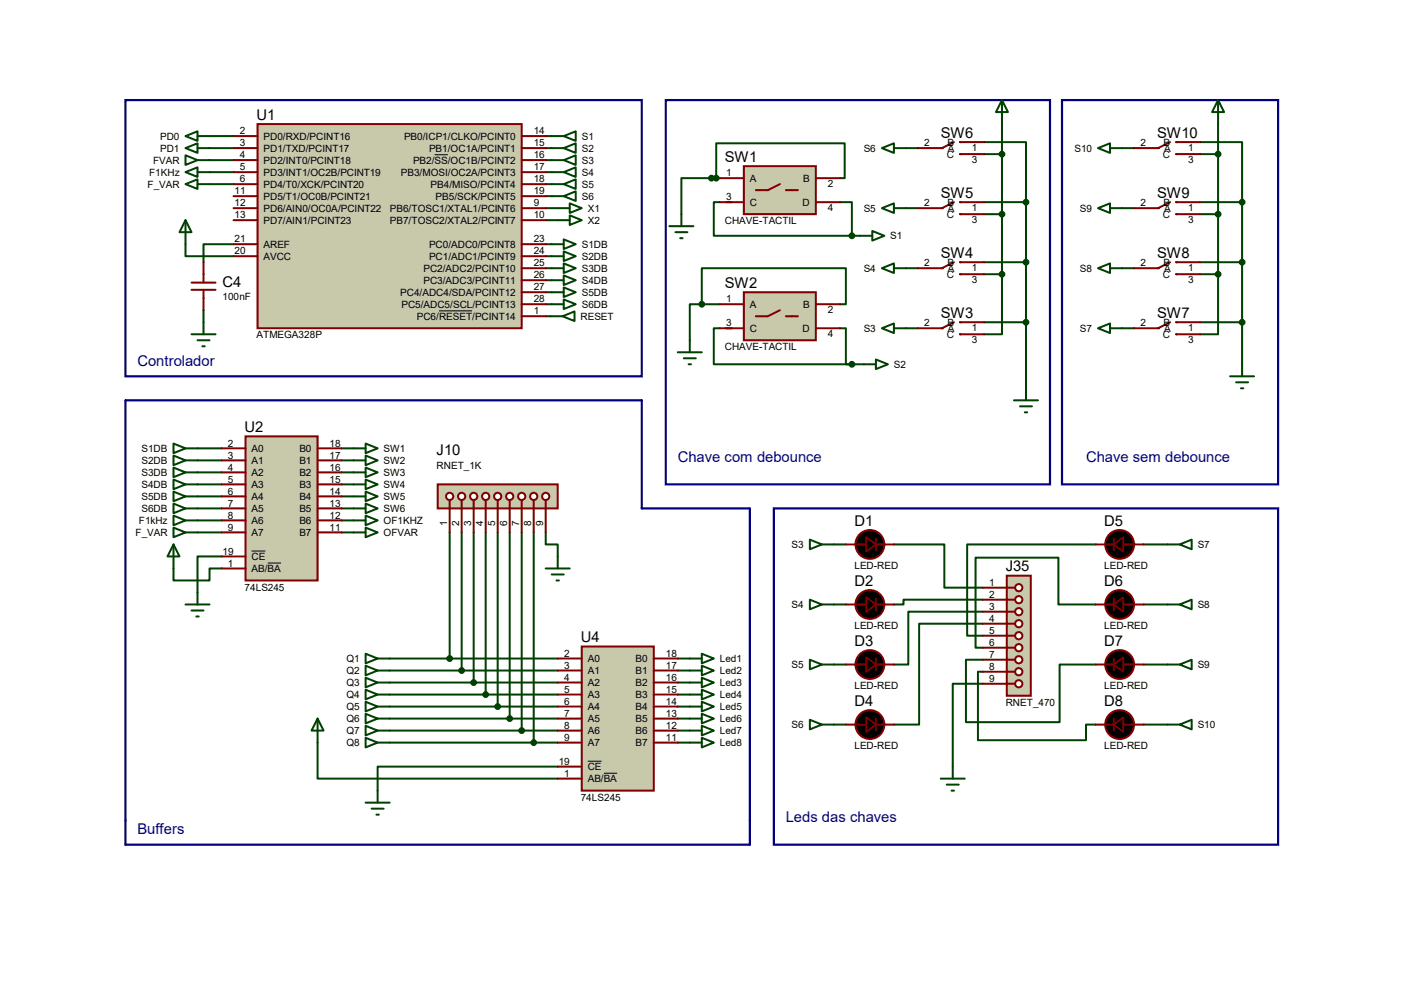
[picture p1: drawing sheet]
<svg xmlns="http://www.w3.org/2000/svg" width="297mm" height="210mm" viewBox="0 0 297 210" stroke-linecap="round" stroke-linejoin="round" font-family="sans-serif">
<g fill="none" stroke="#004000" stroke-width=".42">
<path d="M44.3 28.8h5.1M44.3 31.3h5.1M44.3 33.9h5.1M44.3 36.4h5.1M44.3 38.9h5.1M115.4 28.8h1.3M115.4 31.3h1.3M115.4 33.9h1.3M115.4 36.4h1.3M115.4 38.9h1.3M151.5 37.7v-7.4h27.2v7.4h-1M152.3 37.7h-8.2v10.1"/>
<path d="M186.6 31.3l2.5-1v2zM189.1 31.3h5.1M208.2 30.1h8.8v12.7M208.2 32.6h3.8M212 21.2l1.2 2.5h-2.5zM212 21.2v36.8M232.3 31.3l2.5-1v2zM234.8 31.3h5.1M253.9 30.1h8.9v12.7M253.9 32.6h3.8M257.7 21.2l1.3 2.5h-2.6zM257.7 21.2v36.8"/>
<path d="M39.2 51.6v2.6h10.2M49.4 51.6h-6.3v3.9M115.4 41.5h1.3M115.4 51.6h1.3M115.4 54.2h1.3M115.4 56.7h1.3M115.4 59.3h1.3M115.4 44h2.6M115.4 46.6h2.6M141.6 47.8h5.1M142.9 49.1h2.5M143.9 50.4h.5"/>
<path d="M152.3 42.8h-1.3v7.1h29.2M177.7 42.8h2.5v7.1M180.2 49.9h4.3M184.5 48.9l2.6 1-2.6 1zM186.6 44l2.5-1v2zM186.6 56.7l2.5-1v2zM189.1 56.7h5.1M189.1 44h5.1M208.2 42.8h8.8M208.2 55.5h8.8M208.2 45.3h3.8M208.2 58h3.8"/>
<path d="M212 58v12.7h-3.8M217 42.8v41.9M232.3 56.7l2.5-1v2zM232.3 44l2.5-1v2zM234.8 56.7h5.1M234.8 44h5.1M253.9 42.8h8.9M253.9 55.5h8.9M253.9 45.3h3.8M253.9 58h3.8M257.7 58v12.7h-3.8M262.8 42.8v36.8"/>
<path d="M43.1 65.6v2.6M115.4 61.8h1.3M115.4 64.3h1.3M115.4 66.9h1.1M148.5 64.3h-2.6v7.7M148.5 64.3v-7.6h30.4v7.6h-1.2M148.5 64.3h3.8M152.3 69.4h-1.3v7.6h29.2M177.7 69.4h1.2v7.6h1.3M180.2 77h5.1M185.3 76l2.5 1-2.5 1.1zM186.6 69.4l2.5-1v2z"/>
<path d="M189.1 69.4h5.1M208.2 68.2h8.8M232.3 69.4l2.5-1v2zM234.8 69.4h5.1M253.9 68.2h8.9M260.2 79.6h5.1M41.8 94.8h5.1M41.8 97.4h5.1M41.8 99.9h5.1M72.3 94.8h2.5M72.3 97.4h2.5M72.3 99.9h2.5"/>
<path d="M214.5 84.7h5.1M215.8 85.9h2.5M216.8 87.2h.5M261.5 80.9h2.5M262.5 82.1h.5M41.8 102.4h5.1M41.8 105h5.1M41.8 107.5h5.1M41.8 110.1h5.1M41.8 112.6h5.1M46.9 117.7h-5.1v7.6M72.3 102.4h2.5"/>
<path d="M72.3 105h2.5M72.3 107.5h2.5M72.3 110.1h2.5M72.3 112.6h2.5M95.1 112.6v26.7M97.7 112.6v29.2M100.2 112.6v31.8M102.7 112.6v34.3M105.3 112.6v36.8M107.8 112.6v39.4M110.4 112.6v41.9M112.9 112.6v44.5"/>
<path d="M115.4 112.6v2.5h2.6v2.6M176.4 115.1h2.5M189.1 115.1h10.7v9.2h8.1M231.8 115.1h-27.2v19.4h3.3M241.9 115.1h5.1M36.7 120.2v2.6h7.6v-2.6h2.6M82.4 139.3h35.6M143.4 139.3h2.5M176.4 127.8h2.5M207.9 126.8h-16.8v1h-2M207.9 129.4h-15.7v11.1h-3.1M207.9 131.9h-13.5v21.3h-5.3"/>
<path d="M207.9 139.5h-3.6v13.2h19.9v-12.2h7.6M231.8 127.8h-7.9v-9.9h-17.5v19.1h1.5M241.9 127.8h5.1M67.2 157.1v7.6h50.8M82.4 141.8h35.6M82.4 144.4h35.6M82.4 146.9h35.6M82.4 149.4h35.6M82.4 152h35.6M82.4 154.5h35.6M82.4 157.1h35.6M143.4 141.8h2.5"/>
<path d="M143.4 144.4h2.5M143.4 146.9h2.5M143.4 149.4h2.5M143.4 152h2.5M143.4 154.5h2.5M143.4 157.1h2.5M176.4 140.5h2.5M176.4 153.2h2.5M207.9 142.1h-1v14.4h22.8v-3.3h2.1M207.9 144.6h-6.4v17.5M241.9 140.5h5.1M241.9 153.2h5.1"/>
<path d="M118 162.1h-38.1v5.1"/>
</g>
<path d="M140.8 21.2h81.3v81.2h-81.3zM224.7 21.2h45.7v81.2h-45.7z" fill="none" stroke="#000080" stroke-width=".47"/>
<path d="M54.5 26.2h55.9v43.2h-55.9z" fill="#c8c8aa" stroke="#800000" stroke-width=".42"/>
<g fill="none" stroke="#800000" stroke-width=".42">
<path d="M49.4 28.8h5.1M49.4 31.3h5.1M49.4 36.4h5.1M49.4 33.9h5.1M49.4 38.9h5.1M110.4 28.8h5M110.4 31.3h5M110.4 36.4h5M110.4 33.9h5M110.4 38.9h5M49.4 44h5.1M49.4 41.5h5.1"/>
<path d="M49.4 46.6h5.1M49.4 54.2h5.1M49.4 51.6h5.1M110.4 44h5M110.4 41.5h5M110.4 46.6h5M110.4 59.3h5M110.4 56.7h5M110.4 54.2h5M110.4 51.6h5M110.4 66.9h5M110.4 64.3h5"/>
<path d="M110.4 61.8h5"/>
</g>
<path d="M91.9 32.7h2.8M92.9 65.7h7" fill="none" stroke="#000" stroke-width=".21"/>
<g fill="none" stroke="#004000" stroke-width=".42">
<path d="M39.2 36.4l2.6-1v2zM41.8 36.4h2.5M116.7 28.8h2.6M116.7 31.3h2.6M116.7 33.9h2.6M116.7 36.4h2.6M116.7 38.9h2.6M119.3 28.8l2.5-1v2zM119.3 31.3l2.5-1v2zM119.3 33.9l2.5-1v2zM119.3 36.4l2.5-1v2zM119.3 38.9l2.5-1v2.1z"/>
<path d="M116.7 41.5h2.6M116.7 51.6h2.6M116.7 54.2h2.6M116.7 56.7h2.6M116.7 59.3h2.6M119.3 41.5l2.5-1v2zM119.3 50.6l2.5 1-2.5 1.1zM119.3 53.2l2.5 1-2.5 1zM119.3 55.7l2.5 1-2.5 1zM119.3 58.3l2.5 1-2.5 1zM116.7 61.8h2.6M116.7 64.3h2.6"/>
<path d="M119.3 60.8l2.5 1-2.5 1zM119.3 63.3l2.5 1-2.5 1.1z"/>
</g>
<path d="M51.9 92.3h15.3v30.5h-15.3z" fill="#c8c8aa" stroke="#800000" stroke-width=".42"/>
<g fill="none" stroke="#800000" stroke-width=".42">
<path d="M46.9 94.8h5M46.9 97.4h5M46.9 99.9h5M67.2 94.8h5.1M67.2 97.4h5.1M67.2 99.9h5.1M46.9 102.4h5M46.9 105h5M46.9 107.5h5M46.9 110.1h5M46.9 112.6h5M46.9 117.7h5"/>
<path d="M67.2 102.4h5.1M67.2 105h5.1M67.2 107.5h5.1M67.2 110.1h5.1M67.2 112.6h5.1M46.9 120.2h5"/>
</g>
<path d="M53.2 116.5h2.9M56.6 119.1h2.8" fill="none" stroke="#000" stroke-width=".21"/>
<path d="M123.1 136.7h15.2v30.5h-15.2z" fill="#c8c8aa" stroke="#800000" stroke-width=".42"/>
<g fill="none" stroke="#800000" stroke-width=".42">
<path d="M178.9 115.1h4.4M185.3 115.1h3.8M231.8 115.1h3.8M237.6 115.1h4.3M118 139.3h5.1M138.3 139.3h5.1M178.9 127.8h4.4M185.3 127.8h3.8M231.8 127.8h3.8M237.6 127.8h4.3M118 141.8h5.1M118 144.4h5.1"/>
<path d="M118 146.9h5.1M118 149.4h5.1M118 152h5.1M118 154.5h5.1M118 157.1h5.1M138.3 141.8h5.1M138.3 144.4h5.1M138.3 146.9h5.1M138.3 149.4h5.1M138.3 152h5.1M138.3 154.5h5.1M138.3 157.1h5.1"/>
<path d="M178.9 140.5h4.4M178.9 153.2h4.4M185.3 140.5h3.8M185.3 153.2h3.8M231.8 140.5h3.8M231.8 153.2h3.8M237.6 140.5h4.3M237.6 153.2h4.3M118 162.1h5.1M118 164.7h5.1"/>
</g>
<path d="M124.3 161h3M127.8 163.5h2.8" fill="none" stroke="#000" stroke-width=".21"/>
<path d="M26.5 21.2h109.3v58.4h-109.3zM26.5 84.7h109.3v22.8h22.8v71.1h-132.1zM163.7 107.5h106.7v71.1h-106.7z" fill="none" stroke="#000080" stroke-width=".47"/>
<g fill="none" stroke="#004000" stroke-width=".42">
<path d="M39.2 46.6l1.3 2.5h-2.5zM39.2 46.6v5M40.5 70.7h5.1M41.8 72h2.5M42.8 73.2h.5M43.1 68.2v2.5M36.7 93.8l2.5 1-2.5 1zM36.7 96.4l2.5 1-2.5 1zM36.7 98.9l2.5 1-2.5 1zM39.2 94.8h2.6M39.2 97.4h2.6M39.2 99.9h2.6"/>
<path d="M74.8 94.8h2.5M74.8 97.4h2.5M74.8 99.9h2.5M77.3 93.8l2.6 1-2.6 1zM77.3 96.4l2.6 1-2.6 1zM77.3 98.9l2.6 1-2.6 1zM36.7 101.4l2.5 1-2.5 1.1zM36.7 104l2.5 1-2.5 1zM36.7 106.5l2.5 1-2.5 1zM36.7 109.1l2.5 1-2.5 1zM36.7 115.1l1.3 2.6h-2.6zM36.7 115.1v5.1"/>
<path d="M39.2 102.4h2.6M39.2 105h2.6M39.2 107.5h2.6M39.2 110.1h2.6M74.8 102.4h2.5M74.8 105h2.5M74.8 107.5h2.5M74.8 110.1h2.5M74.8 112.6h2.5M77.3 101.4l2.6 1-2.6 1.1zM77.3 104l2.6 1-2.6 1zM77.3 106.5l2.6 1-2.6 1z"/>
<path d="M77.3 111.6l2.6 1-2.6 1zM77.3 109.1l2.6 1-2.6 1zM171.3 114.1l2.6 1-2.6 1.1zM173.9 115.1h2.5M247 115.1h2.6M249.6 115.1l2.5-1v2.1zM39.2 127.8h5.1M40.5 129.1h2.6M41.5 130.4h.5M41.8 125.3v2.5M77.3 138.3l2.6 1-2.6 1zM79.9 139.3h2.5"/>
<path d="M145.9 139.3h2.6M148.5 138.3l2.5 1-2.5 1zM171.3 126.8l2.6 1-2.6 1.1zM171.3 139.5l2.6 1-2.6 1.1zM173.9 127.8h2.5M247 127.8h2.6M249.6 127.8l2.5-1v2.1zM67.2 152l1.3 2.5h-2.6zM67.2 152v5.1M77.3 140.8l2.6 1-2.6 1zM77.3 143.3l2.6 1.1-2.6 1zM77.3 145.9l2.6 1-2.6 1z"/>
<path d="M77.3 148.4l2.6 1-2.6 1.1zM77.3 151l2.6 1-2.6 1zM77.3 153.5l2.6 1-2.6 1zM77.3 156l2.6 1.1-2.6 1zM79.9 141.8h2.5M79.9 144.4h2.5M79.9 146.9h2.5M79.9 149.4h2.5M79.9 152h2.5M79.9 154.5h2.5M79.9 157.1h2.5M145.9 141.8h2.6"/>
<path d="M145.9 144.4h2.6M145.9 146.9h2.6M145.9 149.4h2.6M145.9 152h2.6M145.9 154.5h2.6M145.9 157.1h2.6M148.5 140.8l2.5 1-2.5 1zM148.5 143.3l2.5 1.1-2.5 1zM148.5 145.9l2.5 1-2.5 1zM148.5 148.4l2.5 1-2.5 1.1zM148.5 151l2.5 1-2.5 1zM148.5 153.5l2.5 1-2.5 1z"/>
<path d="M148.5 156l2.5 1.1-2.5 1zM171.3 152.2l2.6 1-2.6 1.1zM173.9 140.5h2.5M173.9 153.2h2.5M247 140.5h2.6M247 153.2h2.6M249.6 140.5l2.5-1v2.1zM249.6 153.2l2.5-1v2.1zM77.3 169.8h5.1M78.6 171h2.6M79.6 172.3h.5M79.9 167.2v2.6"/>
<path d="M199 164.7h5.1M200.3 165.9h2.5M201.3 167.2h.5M201.5 162.1v2.6"/>
</g>
<g fill="#000" stroke="#800000" stroke-width=".42">
<circle cx="184" cy="115.1" r="3"/>
<circle cx="236.9" cy="115.1" r="3"/>
<circle cx="184" cy="127.8" r="3"/>
<circle cx="236.9" cy="127.8" r="3"/>
<circle cx="184" cy="153.2" r="3"/>
<circle cx="184" cy="140.5" r="3"/>
<circle cx="236.9" cy="140.5" r="3"/>
<circle cx="236.9" cy="153.2" r="3"/>
</g>
<path d="M185.3 113.9v2.5M235.6 113.9v2.5M185.3 126.6v2.5M185.3 139.3v2.5M235.6 126.6v2.5M235.6 139.3v2.5M185.3 152v2.5M235.6 152v2.5" fill="none" stroke="#800000" stroke-width=".38"/>
<path d="M183.3 113.6l2 1.5-2 1.6zM235.6 115.1l2-1.5v3.1zM183.3 126.3l2 1.5-2 1.6zM235.6 127.8l2-1.5v3.1zM183.3 139l2 1.5-2 1.6zM183.3 151.7l2 1.5-2 1.6zM235.6 140.5l2-1.5v3.1zM235.6 153.2l2-1.5v3.1z" fill="#000" stroke="#800000" stroke-width=".38"/>
<circle cx="199.3" cy="31.3" r=".21" fill="#800000"/>
<path d="M201.8 30.1l-2.5 1.2" fill="none" stroke="#800000" stroke-width=".42"/>
<g fill="#800000">
<circle cx="203.1" cy="30.1" r=".21"/>
<circle cx="203.1" cy="32.6" r=".21"/>
</g>
<path d="M194.2 31.3h5.1M203.1 30.1h5.1M203.1 32.6h5.1" fill="none" stroke="#800000" stroke-width=".42"/>
<circle cx="199.3" cy="44" r=".21" fill="#800000"/>
<path d="M201.8 42.8l-2.5 1.2" fill="none" stroke="#800000" stroke-width=".42"/>
<g fill="#800000">
<circle cx="203.1" cy="42.8" r=".21"/>
<circle cx="203.1" cy="45.3" r=".21"/>
</g>
<path d="M194.2 44h5.1M203.1 42.8h5.1M203.1 45.3h5.1" fill="none" stroke="#800000" stroke-width=".42"/>
<circle cx="199.3" cy="56.7" r=".21" fill="#800000"/>
<path d="M201.8 55.5l-2.5 1.2" fill="none" stroke="#800000" stroke-width=".42"/>
<g fill="#800000">
<circle cx="203.1" cy="55.5" r=".21"/>
<circle cx="203.1" cy="58" r=".21"/>
</g>
<path d="M194.2 56.7h5.1M203.1 55.5h5.1M203.1 58h5.1" fill="none" stroke="#800000" stroke-width=".42"/>
<circle cx="199.3" cy="69.4" r=".21" fill="#800000"/>
<path d="M201.8 68.2l-2.5 1.2" fill="none" stroke="#800000" stroke-width=".42"/>
<g fill="#800000">
<circle cx="203.1" cy="68.2" r=".21"/>
<circle cx="203.1" cy="70.7" r=".21"/>
</g>
<path d="M194.2 69.4h5.1M203.1 68.2h5.1M203.1 70.7h5.1" fill="none" stroke="#800000" stroke-width=".42"/>
<g fill="#004000" stroke="#004000" stroke-width=".42">
<circle cx="217" cy="42.8" r=".51"/>
<circle cx="212" cy="32.6" r=".51"/>
<circle cx="217" cy="55.5" r=".51"/>
<circle cx="212" cy="45.3" r=".51"/>
<circle cx="217" cy="68.2" r=".51"/>
<circle cx="212" cy="58" r=".51"/>
</g>
<circle cx="245" cy="31.3" r=".21" fill="#800000"/>
<path d="M247.5 30.1l-2.5 1.2" fill="none" stroke="#800000" stroke-width=".42"/>
<g fill="#800000">
<circle cx="248.8" cy="30.1" r=".21"/>
<circle cx="248.8" cy="32.6" r=".21"/>
</g>
<path d="M239.9 31.3h5.1M248.8 30.1h5.1M248.8 32.6h5.1" fill="none" stroke="#800000" stroke-width=".42"/>
<circle cx="245" cy="44" r=".21" fill="#800000"/>
<path d="M247.5 42.8l-2.5 1.2" fill="none" stroke="#800000" stroke-width=".42"/>
<g fill="#800000">
<circle cx="248.8" cy="42.8" r=".21"/>
<circle cx="248.8" cy="45.3" r=".21"/>
</g>
<path d="M239.9 44h5.1M248.8 42.8h5.1M248.8 45.3h5.1" fill="none" stroke="#800000" stroke-width=".42"/>
<circle cx="245" cy="56.7" r=".21" fill="#800000"/>
<path d="M247.5 55.5l-2.5 1.2" fill="none" stroke="#800000" stroke-width=".42"/>
<g fill="#800000">
<circle cx="248.8" cy="55.5" r=".21"/>
<circle cx="248.8" cy="58" r=".21"/>
</g>
<path d="M239.9 56.7h5.1M248.8 55.5h5.1M248.8 58h5.1" fill="none" stroke="#800000" stroke-width=".42"/>
<circle cx="245" cy="69.4" r=".21" fill="#800000"/>
<path d="M247.5 68.2l-2.5 1.2" fill="none" stroke="#800000" stroke-width=".42"/>
<g fill="#800000">
<circle cx="248.8" cy="68.2" r=".21"/>
<circle cx="248.8" cy="70.7" r=".21"/>
</g>
<path d="M239.9 69.4h5.1M248.8 68.2h5.1M248.8 70.7h5.1" fill="none" stroke="#800000" stroke-width=".42"/>
<g fill="#004000" stroke="#004000" stroke-width=".42">
<circle cx="262.8" cy="42.8" r=".51"/>
<circle cx="257.7" cy="32.6" r=".51"/>
<circle cx="257.7" cy="45.3" r=".51"/>
<circle cx="257.7" cy="58" r=".51"/>
<circle cx="262.8" cy="68.2" r=".51"/>
<circle cx="262.8" cy="55.5" r=".51"/>
</g>
<path d="M157.4 35.1h15.2v10.2h-15.2z" fill="#c8c8aa" stroke="#800000" stroke-width=".42"/>
<path d="M152.3 37.7h5.1M165 38.9l-2.6 1.3h-2.5M172.6 37.7h5.1M152.3 42.8h5.1M166.2 40.2h2.6M172.6 42.8h5.1" fill="none" stroke="#800000" stroke-width=".42"/>
<path d="M157.4 61.8h15.2v10.2h-15.2z" fill="#c8c8aa" stroke="#800000" stroke-width=".42"/>
<path d="M152.3 69.4h5.1M152.3 64.3h5.1M165 65.6l-2.6 1.3h-2.5M166.2 66.9h2.6M172.6 69.4h5.1M172.6 64.3h5.1" fill="none" stroke="#800000" stroke-width=".42"/>
<path d="M143.4 74.5h5.1M144.7 75.8h2.5M145.7 77h.5M145.9 72v2.5" fill="none" stroke="#004000" stroke-width=".42"/>
<path d="M213 121.8h5.1v25.4h-5.1z" fill="#c8c8aa" stroke="#800000" stroke-width=".42"/>
<path d="M213 124.3h1.8" fill="none" stroke="#800000" stroke-width=".42"/>
<circle cx="215.5" cy="124.3" r=".76" fill="#fff" stroke="#800000" stroke-width=".42"/>
<path d="M213 126.8h1.8" fill="none" stroke="#800000" stroke-width=".42"/>
<circle cx="215.5" cy="126.8" r=".76" fill="#fff" stroke="#800000" stroke-width=".42"/>
<path d="M213 129.4h1.8" fill="none" stroke="#800000" stroke-width=".42"/>
<circle cx="215.5" cy="129.4" r=".76" fill="#fff" stroke="#800000" stroke-width=".42"/>
<path d="M213 131.9h1.8" fill="none" stroke="#800000" stroke-width=".42"/>
<circle cx="215.5" cy="131.9" r=".76" fill="#fff" stroke="#800000" stroke-width=".42"/>
<path d="M213 134.5h1.8" fill="none" stroke="#800000" stroke-width=".42"/>
<circle cx="215.5" cy="134.5" r=".76" fill="#fff" stroke="#800000" stroke-width=".42"/>
<path d="M213 137h1.8" fill="none" stroke="#800000" stroke-width=".42"/>
<circle cx="215.5" cy="137" r=".76" fill="#fff" stroke="#800000" stroke-width=".42"/>
<path d="M213 139.5h1.8" fill="none" stroke="#800000" stroke-width=".42"/>
<circle cx="215.5" cy="139.5" r=".76" fill="#fff" stroke="#800000" stroke-width=".42"/>
<path d="M213 142.1h1.8" fill="none" stroke="#800000" stroke-width=".42"/>
<circle cx="215.5" cy="142.1" r=".76" fill="#fff" stroke="#800000" stroke-width=".42"/>
<path d="M213 144.6h1.8" fill="none" stroke="#800000" stroke-width=".42"/>
<circle cx="215.5" cy="144.6" r=".76" fill="#fff" stroke="#800000" stroke-width=".42"/>
<g fill="none" stroke="#800000" stroke-width=".42">
<path d="M40.5 59.8h5.1M43.1 55.5v4.3M40.5 61.3h5.1M43.1 61.3v4.3M207.9 124.3h5.1M207.9 126.8h5.1M207.9 129.4h5.1M207.9 131.9h5.1M207.9 134.5h5.1M207.9 137h5.1M207.9 139.5h5.1M207.9 142.1h5.1"/>
<path d="M207.9 144.6h5.1"/>
</g>
<g fill="none" stroke="#004000" stroke-width=".42">
<path d="M39.2 38.9l2.6-1v2.1zM39.2 32.9l2.6 1-2.6 1zM39.2 28.8l2.6-1v2zM39.2 31.3l2.6-1v2zM41.8 38.9h2.5M41.8 33.9h2.5M41.8 28.8h2.5M41.8 31.3h2.5M118 44h2.5M118 46.6h2.5M120.5 43l2.6 1-2.6 1zM120.5 45.6l2.6 1-2.6 1z"/>
<path d="M116.5 66.9h2.5M119 66.9l2.5-1v2zM36.7 111.6l2.5 1-2.5 1zM39.2 112.6h2.6"/>
</g>
<g fill="#004000" stroke="#004000" stroke-width=".42">
<circle cx="150.5" cy="37.7" r=".51"/>
<circle cx="151.5" cy="37.7" r=".51"/>
<circle cx="180.2" cy="49.9" r=".51"/>
<circle cx="148.5" cy="64.3" r=".51"/>
<circle cx="180.2" cy="77" r=".51"/>
</g>
<path d="M92.6 102.4h25.4v5.1h-25.4z" fill="#c8c8aa" stroke="#800000" stroke-width=".42"/>
<path d="M95.1 105.7v1.8" fill="none" stroke="#800000" stroke-width=".42"/>
<circle cx="95.1" cy="105" r=".76" fill="#fff" stroke="#800000" stroke-width=".42"/>
<path d="M97.7 105.7v1.8" fill="none" stroke="#800000" stroke-width=".42"/>
<circle cx="97.7" cy="105" r=".76" fill="#fff" stroke="#800000" stroke-width=".42"/>
<path d="M100.2 105.7v1.8" fill="none" stroke="#800000" stroke-width=".42"/>
<circle cx="100.2" cy="105" r=".76" fill="#fff" stroke="#800000" stroke-width=".42"/>
<path d="M102.7 105.7v1.8" fill="none" stroke="#800000" stroke-width=".42"/>
<circle cx="102.7" cy="105" r=".76" fill="#fff" stroke="#800000" stroke-width=".42"/>
<path d="M105.3 105.7v1.8" fill="none" stroke="#800000" stroke-width=".42"/>
<circle cx="105.3" cy="105" r=".76" fill="#fff" stroke="#800000" stroke-width=".42"/>
<path d="M107.8 105.7v1.8" fill="none" stroke="#800000" stroke-width=".42"/>
<circle cx="107.8" cy="105" r=".76" fill="#fff" stroke="#800000" stroke-width=".42"/>
<path d="M110.4 105.7v1.8" fill="none" stroke="#800000" stroke-width=".42"/>
<circle cx="110.4" cy="105" r=".76" fill="#fff" stroke="#800000" stroke-width=".42"/>
<path d="M112.9 105.7v1.8" fill="none" stroke="#800000" stroke-width=".42"/>
<circle cx="112.9" cy="105" r=".76" fill="#fff" stroke="#800000" stroke-width=".42"/>
<path d="M115.4 105.7v1.8" fill="none" stroke="#800000" stroke-width=".42"/>
<circle cx="115.4" cy="105" r=".76" fill="#fff" stroke="#800000" stroke-width=".42"/>
<path d="M95.1 107.5v5.1M97.7 107.5v5.1M100.2 107.5v5.1M102.7 107.5v5.1M105.3 107.5v5.1M107.8 107.5v5.1M110.4 107.5v5.1M112.9 107.5v5.1M115.4 107.5v5.1" fill="none" stroke="#800000" stroke-width=".42"/>
<g fill="#004000" stroke="#004000" stroke-width=".42">
<circle cx="95.1" cy="139.3" r=".51"/>
<circle cx="97.7" cy="141.8" r=".51"/>
<circle cx="100.2" cy="144.4" r=".51"/>
<circle cx="102.7" cy="146.9" r=".51"/>
<circle cx="105.3" cy="149.4" r=".51"/>
<circle cx="107.8" cy="152" r=".51"/>
<circle cx="110.4" cy="154.5" r=".51"/>
<circle cx="112.9" cy="157.1" r=".51"/>
</g>
<path d="M118 117.7v2.5M115.4 120.2h5.1M116.7 121.5h2.6M117.7 122.8h.5" fill="none" stroke="#004000" stroke-width=".42"/>
<g font-size="3.1">
<text x="54.3" y="25.4">U1</text>
<text x="199.1" y="29.2">SW6</text>
<text x="244.8" y="29.2">SW10</text>
<text x="153.3" y="34.2">SW1</text>
<text x="199.1" y="41.9">SW5</text>
<text x="244.8" y="41.9">SW9</text>
<text x="199.1" y="54.6">SW4</text>
<text x="244.8" y="54.6">SW8</text>
<text x="47.1" y="60.6">C4</text>
<text x="153.3" y="60.9">SW2</text>
<text x="199.1" y="67.3">SW3</text>
<text x="244.8" y="67.3">SW7</text>
<text x="51.7" y="91.4">U2</text>
<text x="92.4" y="96.2">J10</text>
<text x="180.8" y="111.2">D1</text>
<text x="233.6" y="111.2">D5</text>
<text x="180.8" y="123.9">D2</text>
<text x="212.8" y="120.9">J35</text>
<text x="233.6" y="123.9">D6</text>
<text x="122.9" y="135.8">U4</text>
<text x="180.8" y="136.6">D3</text>
<text x="233.6" y="136.6">D7</text>
<text x="180.8" y="149.3">D4</text>
<text x="233.6" y="149.3">D8</text>
</g>
<g font-size="3.1" fill="#000080">
<text x="29.1" y="77.3">Controlador</text>
<text x="143.4" y="97.7">Chave com debounce</text>
<text x="229.7" y="97.7">Chave sem debounce</text>
<text x="166.2" y="173.9">Leds das chaves</text>
<text x="29.1" y="176.4">Buffers</text>
</g>
<g font-size="2.1">
<text x="33.9" y="29.5">PD0</text>
<text x="50.8" y="28.4">2</text>
<text x="55.8" y="29.5">PD0/RXD/PCINT16</text>
<text x="85.5" y="29.5">PB0/ICP1/CLKO/PCINT0</text>
<text x="112.9" y="28.4">14</text>
<text x="123.1" y="29.5">S1</text>
<text x="32.4" y="34.6">FVAR</text>
<text x="33.9" y="32.1">PD1</text>
<text x="50.8" y="33.5">4</text>
<text x="50.8" y="30.9">3</text>
<text x="55.8" y="34.6">PD2/INT0/PCINT18</text>
<text x="55.8" y="32.1">PD1/TXD/PCINT17</text>
<text x="87.4" y="34.6">PB2/SS/OC1B/PCINT2</text>
<text x="90.8" y="32.1">PB1/OC1A/PCINT1</text>
<text x="112.9" y="30.9">15</text>
<text x="112.9" y="33.5">16</text>
<text x="123.1" y="32.1">S2</text>
<text x="123.1" y="34.6">S3</text>
<text x="182.7" y="32.1">S6</text>
<text x="195.5" y="30.9">2</text>
<text x="200.3" y="33.4">C</text>
<text x="200.4" y="30.8">B</text>
<text x="200.5" y="32.1">A</text>
<text x="205.6" y="32">1</text>
<text x="205.6" y="34.5">3</text>
<text x="227.3" y="32.1">S10</text>
<text x="241.3" y="30.9">2</text>
<text x="246" y="33.4">C</text>
<text x="246.1" y="30.8">B</text>
<text x="246.3" y="32.1">A</text>
<text x="251.3" y="32">1</text>
<text x="251.3" y="34.5">3</text>
<text x="31.2" y="39.7">F_VAR</text>
<text x="31.5" y="37.2">F1KHz</text>
<text x="49.6" y="41.1">11</text>
<text x="50.8" y="38.6">6</text>
<text x="50.8" y="36">5</text>
<text x="55.8" y="39.7">PD4/T0/XCK/PCINT20</text>
<text x="55.8" y="37.2">PD3/INT1/OC2B/PCINT19</text>
<text x="84.8" y="37.2">PB3/MOSI/OC2A/PCINT3</text>
<text x="91.1" y="39.7">PB4/MISO/PCINT4</text>
<text x="112.9" y="36">17</text>
<text x="112.9" y="38.6">18</text>
<text x="112.9" y="41.1">19</text>
<text x="123.1" y="37.2">S4</text>
<text x="123.1" y="39.7">S5</text>
<text x="153.6" y="37.3">1</text>
<text x="158.6" y="38.4">A</text>
<text x="169.9" y="38.4">B</text>
<text x="175.1" y="39.6">2</text>
<text x="49.6" y="43.6">12</text>
<text x="49.6" y="46.2">13</text>
<text x="55.8" y="44.8">PD6/AIN0/OC0A/PCINT22</text>
<text x="55.8" y="42.2">PD5/T1/OC0B/PCINT21</text>
<text x="55.8" y="47.3">PD7/AIN1/PCINT23</text>
<text x="82.5" y="47.3">PB7/TOSC2/XTAL2/PCINT7</text>
<text x="82.5" y="44.8">PB6/TOSC1/XTAL1/PCINT6</text>
<text x="92.2" y="42.2">PB5/SCK/PCINT5</text>
<text x="112.9" y="46.2">10</text>
<text x="112.9" y="43.6">9</text>
<text x="123.1" y="42.2">S6</text>
<text x="124.3" y="44.8">X1</text>
<text x="124.3" y="47.3">X2</text>
<text x="153.3" y="47.5">CHAVE-TACTIL</text>
<text x="153.6" y="42.4">3</text>
<text x="158.6" y="43.5">C</text>
<text x="169.8" y="43.5">D</text>
<text x="175.1" y="44.7">4</text>
<text x="182.7" y="44.8">S5</text>
<text x="195.5" y="43.6">2</text>
<text x="200.3" y="46.1">C</text>
<text x="200.4" y="43.5">B</text>
<text x="200.5" y="44.8">A</text>
<text x="205.6" y="44.7">1</text>
<text x="205.6" y="47.2">3</text>
<text x="228.4" y="44.8">S9</text>
<text x="241.3" y="43.6">2</text>
<text x="246" y="46.1">C</text>
<text x="246.1" y="43.5">B</text>
<text x="246.3" y="44.8">A</text>
<text x="251.3" y="44.7">1</text>
<text x="251.3" y="47.2">3</text>
<text x="49.6" y="53.8">20</text>
<text x="49.6" y="51.3">21</text>
<text x="55.8" y="52.4">AREF</text>
<text x="90.8" y="52.4">PC0/ADC0/PCINT8</text>
<text x="112.9" y="53.8">24</text>
<text x="112.9" y="51.3">23</text>
<text x="123.1" y="52.4">S1DB</text>
<text x="188.3" y="50.6">S1</text>
<text x="55.8" y="54.9">AVCC</text>
<text x="89.6" y="57.5">PC2/ADC2/PCINT10</text>
<text x="90.8" y="54.9">PC1/ADC1/PCINT9</text>
<text x="112.9" y="58.9">26</text>
<text x="112.9" y="56.3">25</text>
<text x="123.1" y="54.9">S2DB</text>
<text x="123.1" y="57.5">S3DB</text>
<text x="182.7" y="57.5">S4</text>
<text x="195.5" y="56.3">2</text>
<text x="200.3" y="58.8">C</text>
<text x="200.4" y="56.2">B</text>
<text x="200.5" y="57.5">A</text>
<text x="205.6" y="57.4">1</text>
<text x="205.6" y="59.9">3</text>
<text x="228.4" y="57.5">S8</text>
<text x="241.3" y="56.3">2</text>
<text x="246" y="58.8">C</text>
<text x="246.1" y="56.2">B</text>
<text x="246.3" y="57.5">A</text>
<text x="251.3" y="57.4">1</text>
<text x="251.3" y="59.9">3</text>
<text x="47.1" y="63.5">100nF</text>
<text x="84.7" y="62.6">PC4/ADC4/SDA/PCINT12</text>
<text x="84.9" y="65.1">PC5/ADC5/SCL/PCINT13</text>
<text x="89.6" y="60">PC3/ADC3/PCINT11</text>
<text x="112.9" y="64">28</text>
<text x="112.9" y="61.4">27</text>
<text x="123.1" y="60">S4DB</text>
<text x="123.1" y="62.6">S5DB</text>
<text x="123.1" y="65.1">S6DB</text>
<text x="153.6" y="64">1</text>
<text x="158.6" y="65.1">A</text>
<text x="169.9" y="65.1">B</text>
<text x="54.3" y="71.6">ATMEGA328P</text>
<text x="88.2" y="67.6">PC6/RESET/PCINT14</text>
<text x="112.9" y="66.5">1</text>
<text x="122.8" y="67.6">RESET</text>
<text x="153.6" y="69">3</text>
<text x="158.6" y="70.2">C</text>
<text x="169.8" y="70.2">D</text>
<text x="175.1" y="71.4">4</text>
<text x="175.1" y="66.3">2</text>
<text x="182.7" y="70.2">S3</text>
<text x="195.5" y="69">2</text>
<text x="200.3" y="71.5">C</text>
<text x="200.4" y="68.9">B</text>
<text x="200.5" y="70.2">A</text>
<text x="205.6" y="70.1">1</text>
<text x="228.4" y="70.2">S7</text>
<text x="241.3" y="69">2</text>
<text x="246" y="71.5">C</text>
<text x="246.1" y="68.9">B</text>
<text x="246.3" y="70.2">A</text>
<text x="251.3" y="70.1">1</text>
<text x="153.3" y="74.1">CHAVE-TACTIL</text>
<text x="189.1" y="77.8">S2</text>
<text x="205.6" y="72.6">3</text>
<text x="251.3" y="72.6">3</text>
<text x="29.9" y="95.6">S1DB</text>
<text x="48.2" y="94.4">2</text>
<text x="53.2" y="95.6">A0</text>
<text x="63.3" y="95.6">B0</text>
<text x="69.7" y="94.4">18</text>
<text x="81.2" y="95.6">SW1</text>
<text x="29.9" y="98.1">S2DB</text>
<text x="29.9" y="100.7">S3DB</text>
<text x="48.2" y="97">3</text>
<text x="48.2" y="99.5">4</text>
<text x="53.2" y="98.1">A1</text>
<text x="53.2" y="100.7">A2</text>
<text x="63.3" y="98.1">B1</text>
<text x="63.3" y="100.7">B2</text>
<text x="69.7" y="97">17</text>
<text x="69.7" y="99.5">16</text>
<text x="81.2" y="98.1">SW2</text>
<text x="81.2" y="100.7">SW3</text>
<text x="92.4" y="99.1">RNET_1K</text>
<text x="29.9" y="103.2">S4DB</text>
<text x="29.9" y="105.7">S5DB</text>
<text x="48.2" y="102.1">5</text>
<text x="48.2" y="104.6">6</text>
<text x="48.2" y="107.1">7</text>
<text x="53.2" y="103.2">A3</text>
<text x="53.2" y="105.7">A4</text>
<text x="63.3" y="103.2">B3</text>
<text x="63.3" y="105.7">B4</text>
<text x="69.7" y="102.1">15</text>
<text x="69.7" y="104.6">14</text>
<text x="69.7" y="107.1">13</text>
<text x="81.2" y="103.2">SW4</text>
<text x="81.2" y="105.7">SW5</text>
<text x="28.7" y="113.4">F_VAR</text>
<text x="29.4" y="110.8">F1kHz</text>
<text x="29.9" y="108.3">S6DB</text>
<text x="48.2" y="109.7">8</text>
<text x="48.2" y="112.2">9</text>
<text x="53.2" y="108.3">A5</text>
<text x="53.2" y="110.8">A6</text>
<text x="53.2" y="113.4">A7</text>
<text x="63.3" y="108.3">B5</text>
<text x="63.3" y="110.8">B6</text>
<text x="63.3" y="113.4">B7</text>
<text x="69.7" y="109.7">12</text>
<text x="69.7" y="112.2">11</text>
<text x="81.2" y="108.3">SW6</text>
<text x="81.2" y="113.4">OFVAR</text>
<text x="81.2" y="110.8">OF1KHZ</text>
<text x="94.6" y="111.3" transform="rotate(-90 94.6 111.3)">1</text>
<text x="97.2" y="111.3" transform="rotate(-90 97.2 111.3)">2</text>
<text x="99.7" y="111.3" transform="rotate(-90 99.7 111.3)">3</text>
<text x="102.2" y="111.3" transform="rotate(-90 102.2 111.3)">4</text>
<text x="104.8" y="111.3" transform="rotate(-90 104.8 111.3)">5</text>
<text x="107.3" y="111.3" transform="rotate(-90 107.3 111.3)">6</text>
<text x="109.9" y="111.3" transform="rotate(-90 109.9 111.3)">7</text>
<text x="112.4" y="111.3" transform="rotate(-90 112.4 111.3)">8</text>
<text x="114.9" y="111.3" transform="rotate(-90 114.9 111.3)">9</text>
<text x="47.1" y="117.3">19</text>
<text x="48.2" y="119.8">1</text>
<text x="53.2" y="118.4">CE</text>
<text x="167.5" y="115.9">S3</text>
<text x="253.4" y="115.9">S7</text>
<text x="51.7" y="124.9">74LS245</text>
<text x="53.2" y="121">AB/BA</text>
<text x="180.8" y="120.4">LED-RED</text>
<text x="209.3" y="123.9">1</text>
<text x="233.6" y="120.4">LED-RED</text>
<text x="167.5" y="128.6">S4</text>
<text x="209.3" y="126.4">2</text>
<text x="209.3" y="129">3</text>
<text x="209.3" y="131.5">4</text>
<text x="253.4" y="128.6">S8</text>
<text x="180.8" y="133.1">LED-RED</text>
<text x="209.3" y="134.1">5</text>
<text x="209.3" y="136.6">6</text>
<text x="233.6" y="133.1">LED-RED</text>
<text x="73.3" y="140">Q1</text>
<text x="73.3" y="142.6">Q2</text>
<text x="119.3" y="138.9">2</text>
<text x="119.3" y="141.4">3</text>
<text x="119.3" y="144">4</text>
<text x="124.3" y="140">A0</text>
<text x="124.3" y="142.6">A1</text>
<text x="134.5" y="140">B0</text>
<text x="134.5" y="142.6">B1</text>
<text x="140.8" y="138.9">18</text>
<text x="140.8" y="141.4">17</text>
<text x="140.8" y="144">16</text>
<text x="152.3" y="140">Led1</text>
<text x="152.3" y="142.6">Led2</text>
<text x="167.5" y="141.3">S5</text>
<text x="209.3" y="139.1">7</text>
<text x="209.3" y="141.7">8</text>
<text x="253.4" y="141.3">S9</text>
<text x="73.3" y="145.1">Q3</text>
<text x="73.3" y="147.7">Q4</text>
<text x="119.3" y="146.5">5</text>
<text x="119.3" y="149.1">6</text>
<text x="124.3" y="145.1">A2</text>
<text x="124.3" y="147.7">A3</text>
<text x="134.5" y="145.1">B2</text>
<text x="134.5" y="147.7">B3</text>
<text x="140.8" y="146.5">15</text>
<text x="140.8" y="149.1">14</text>
<text x="152.3" y="145.1">Led3</text>
<text x="152.3" y="147.7">Led4</text>
<text x="180.8" y="145.8">LED-RED</text>
<text x="209.3" y="144.2">9</text>
<text x="212.8" y="149.3">RNET_470</text>
<text x="233.6" y="145.8">LED-RED</text>
<text x="73.3" y="150.2">Q5</text>
<text x="73.3" y="152.7">Q6</text>
<text x="73.3" y="155.3">Q7</text>
<text x="119.3" y="151.6">7</text>
<text x="119.3" y="154.1">8</text>
<text x="124.3" y="150.2">A4</text>
<text x="124.3" y="152.7">A5</text>
<text x="124.3" y="155.3">A6</text>
<text x="134.5" y="150.2">B4</text>
<text x="134.5" y="152.7">B5</text>
<text x="134.5" y="155.3">B6</text>
<text x="140.8" y="151.6">13</text>
<text x="140.8" y="154.1">12</text>
<text x="152.3" y="150.2">Led5</text>
<text x="152.3" y="152.7">Led6</text>
<text x="152.3" y="155.3">Led7</text>
<text x="167.5" y="154">S6</text>
<text x="253.4" y="154">S10</text>
<text x="73.3" y="157.8">Q8</text>
<text x="118.2" y="161.8">19</text>
<text x="119.3" y="156.7">9</text>
<text x="124.3" y="157.8">A7</text>
<text x="134.5" y="157.8">B7</text>
<text x="140.8" y="156.7">11</text>
<text x="152.3" y="157.8">Led8</text>
<text x="180.8" y="158.5">LED-RED</text>
<text x="233.6" y="158.5">LED-RED</text>
<text x="119.3" y="164.3">1</text>
<text x="124.3" y="162.9">CE</text>
<text x="124.3" y="165.4">AB/BA</text>
<text x="122.9" y="169.4">74LS245</text>
</g>
</svg>
